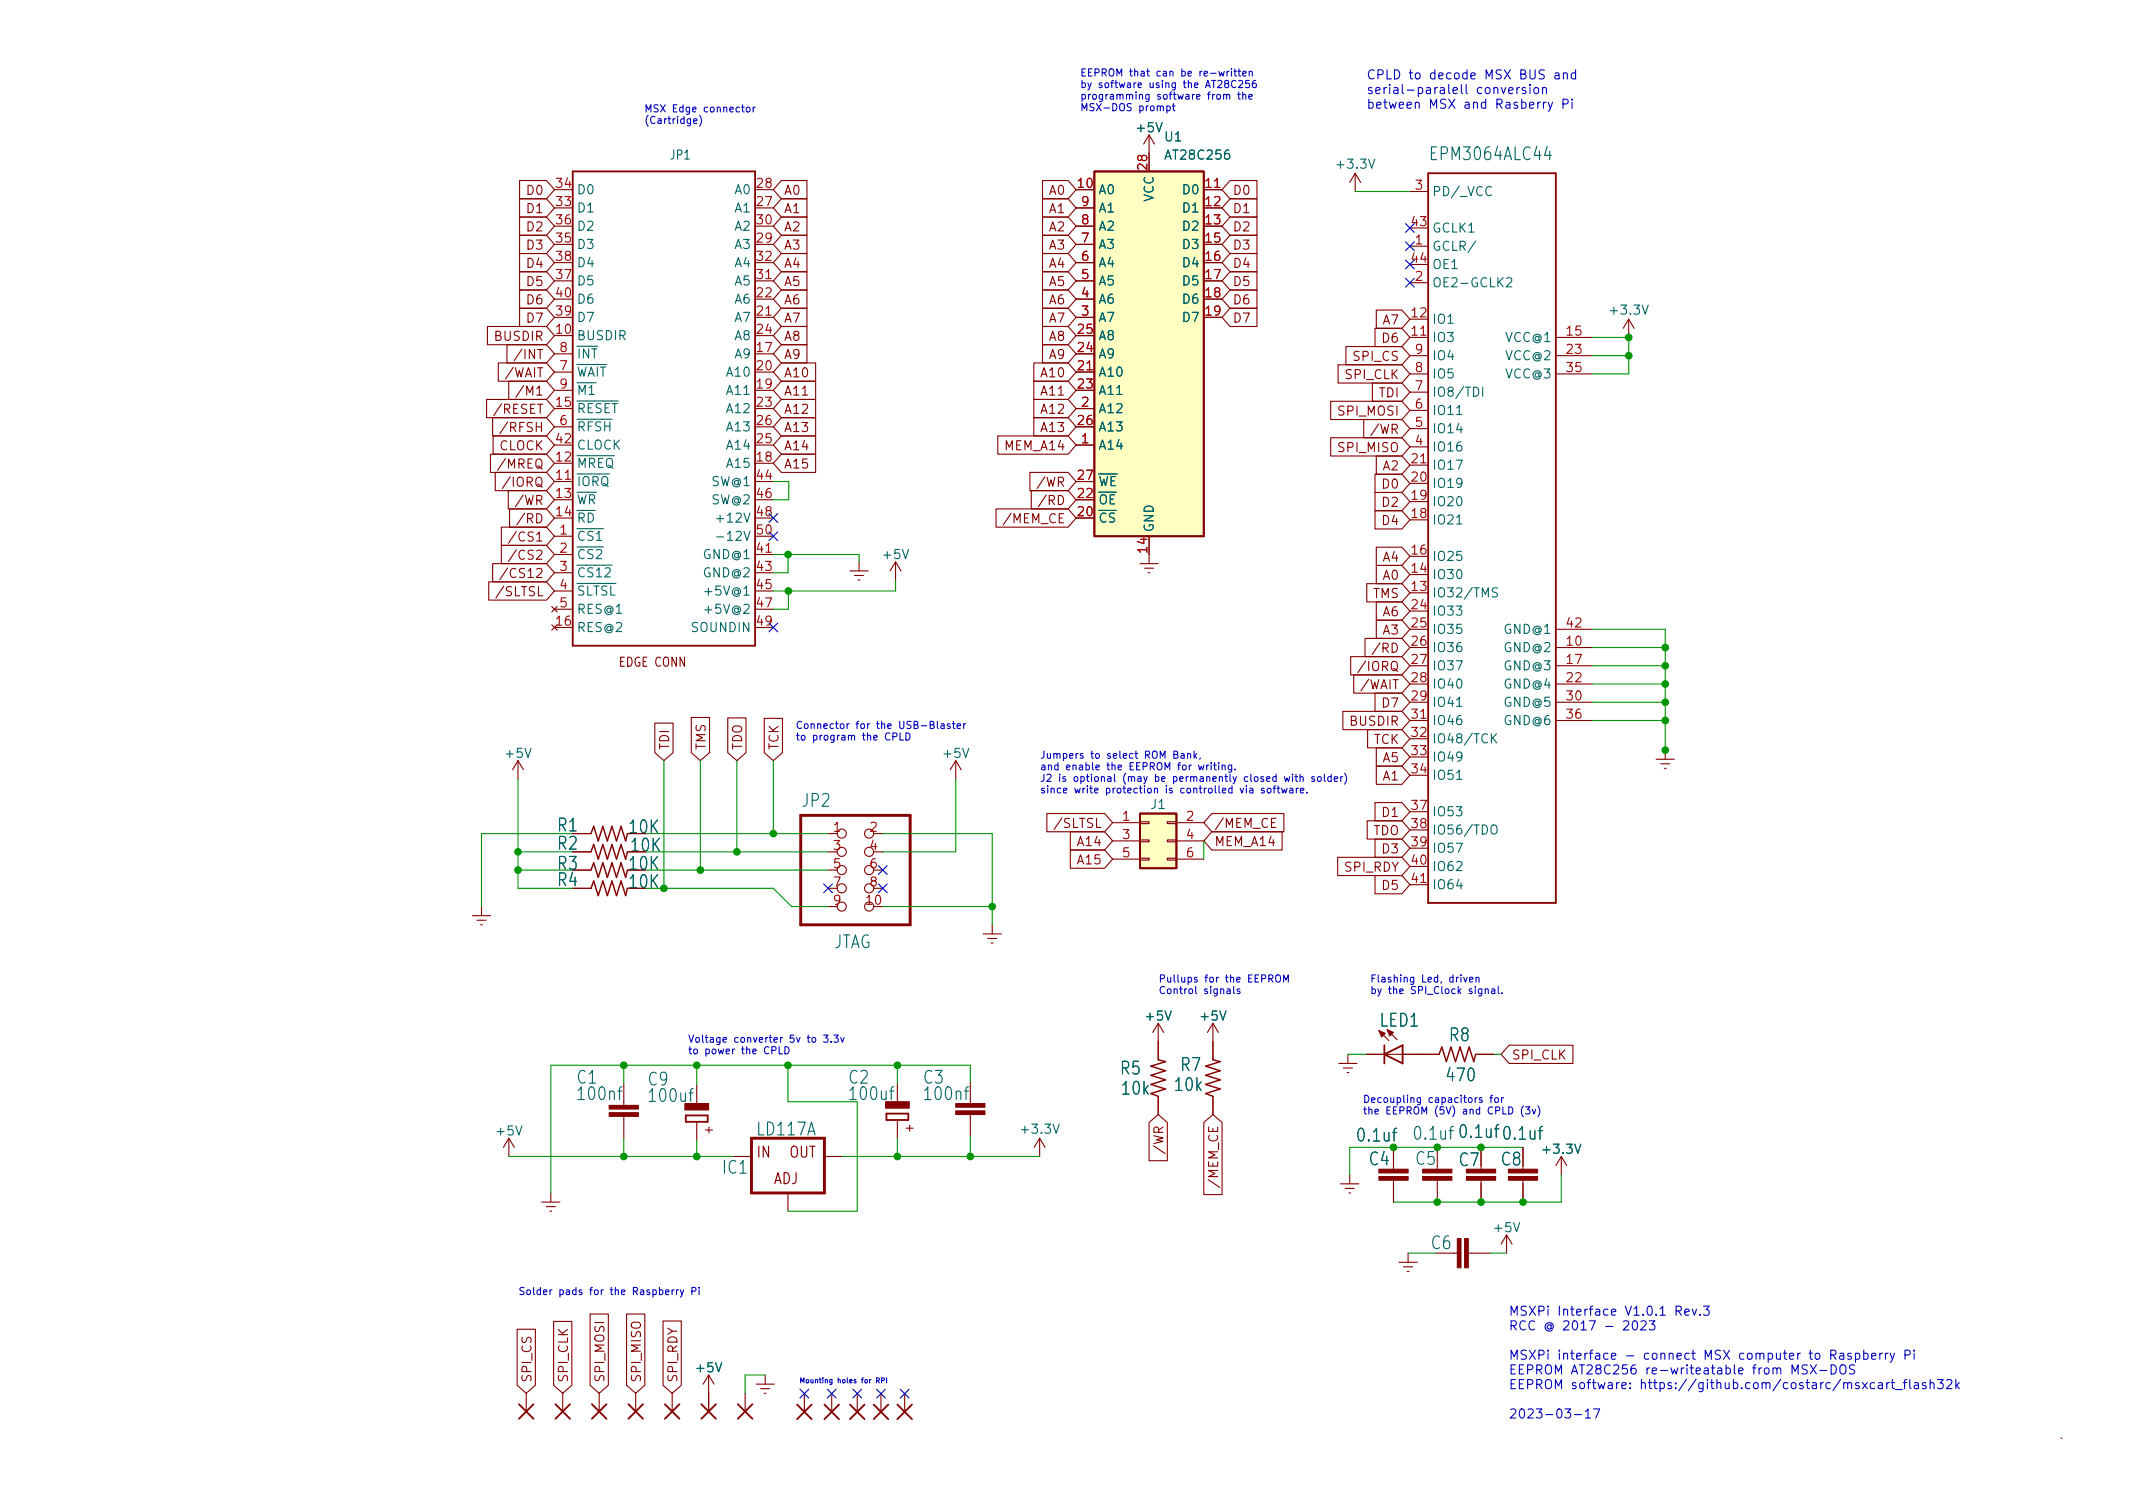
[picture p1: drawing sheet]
<svg xmlns="http://www.w3.org/2000/svg" width="297mm" height="210mm" viewBox="0 0 297 210" stroke-linecap="round" stroke-linejoin="round" font-family="sans-serif">
<g fill="none" stroke="#840000" stroke-width=".15">
<path d="M160 18.8l-.7 1.3M160 18.8v2.5M160 18.8l.8 1.3M72.4 32.8h3.7l1.1 1.2-1.1 1.3h-3.7zM72.4 27.7h3.7l1.1 1.3-1.1 1.2h-3.7zM72.4 35.3h3.7l1.1 1.3-1.1 1.2h-3.7zM72.4 37.8h3.7l1.1 1.3-1.1 1.3h-3.7zM72.4 25.1h3.7l1.1 1.3-1.1 1.3h-3.7zM72.4 30.2h3.7l1.1 1.3-1.1 1.3h-3.7zM105.2 39.1h2.5M108.8 25.1h3.6v2.6h-3.6l-1.1-1.3zM108.8 27.7h3.6v2.5h-3.6l-1.1-1.2z"/>
<path d="M108.8 32.8h3.6v2.5h-3.6l-1.1-1.3zM108.8 30.2h3.6v2.6h-3.6l-1.1-1.3zM108.8 35.3h3.6v2.5h-3.6l-1.1-1.2zM108.8 37.8h3.6v2.6h-3.6l-1.1-1.3zM145.2 37.8h3.5l1.2 1.3-1.2 1.3h-3.5zM145.2 35.3h3.5l1.2 1.3-1.2 1.2h-3.5zM145.2 25.1h3.5l1.2 1.3-1.2 1.3h-3.5zM145.2 27.7h3.5l1.2 1.3-1.2 1.2h-3.5zM145.2 32.8h3.5l1.2 1.2-1.2 1.3h-3.5zM145.2 30.2h3.5l1.2 1.3-1.2 1.3h-3.5zM149.9 39.1h2.5M149.9 36.6h2.5"/>
<path d="M149.9 34h2.5M149.9 31.5h2.5M149.9 29h2.5M167.6 26.4h2.6M171.3 32.8h3.7v2.5h-3.7l-1.1-1.3zM171.3 30.2h3.7v2.6h-3.7l-1.1-1.3zM171.3 27.7h3.7v2.5h-3.7l-1.1-1.2zM171.3 25.1h3.7v2.6h-3.7l-1.1-1.3zM171.3 37.8h3.7v2.6h-3.7l-1.1-1.3zM171.3 35.3h3.7v2.5h-3.7l-1.1-1.2zM188.7 24.1l-.7 1.3M188.7 24.1v2.6"/>
<path d="M188.7 24.1l.8 1.3M196.3 34.3h2.6M196.3 39.4h2.6M196.3 26.7h2.6M67.8 55.6h8.3l1.1 1.3-1.1 1.3h-8.3zM67.9 45.5h8.2l1.1 1.2-1.1 1.3h-8.2zM68.6 58.2h7.5l1.1 1.2-1.1 1.3h-7.5zM69.4 50.5h6.7l1.1 1.3-1.1 1.3h-6.7zM70.6 48h5.5l1.1 1.3-1.1 1.2h-5.5zM70.7 58.8l-1.1 1.6M70.8 53.1h5.3l1.1 1.3-1.1 1.2h-5.3zM72.4 40.4h3.7l1.1 1.3-1.1 1.2h-3.7z"/>
<path d="M72.4 42.9h3.7l1.1 1.3-1.1 1.3h-3.7zM72.7 48.6l-1.1 1.6M72.9 53.7l-1.1 1.6M77.2 51.8h2.6M77.2 59.4h2.6M77.2 49.3h2.6M77.2 54.4h2.6M105.2 44.2h2.5M108.8 40.4h3.6v2.5h-3.6l-1.1-1.2zM108.8 53.1h4.8v2.5h-4.8l-1.1-1.2zM108.8 50.5h4.8v2.6h-4.8l-1.1-1.3zM108.8 48h3.6v2.5h-3.6l-1.1-1.2z"/>
<path d="M108.8 45.5h3.6v2.5h-3.6l-1.1-1.3zM108.8 42.9h3.6v2.6h-3.6l-1.1-1.3zM108.8 55.6h4.8v2.6h-4.8l-1.1-1.3zM108.8 58.2h4.8v2.5h-4.8l-1.1-1.3zM144 58.2h4.7l1.2 1.2-1.2 1.3h-4.7zM144 55.6h4.7l1.2 1.3-1.2 1.3h-4.7zM144 50.5h4.7l1.2 1.3-1.2 1.3h-4.7zM144 53.1h4.7l1.2 1.3-1.2 1.2h-4.7zM145.2 45.5h3.5l1.2 1.2-1.2 1.3h-3.5zM145.2 42.9h3.5l1.2 1.3-1.2 1.3h-3.5zM145.2 48h3.5l1.2 1.3-1.2 1.2h-3.5zM145.2 40.4h3.5l1.2 1.3-1.2 1.2h-3.5z"/>
<path d="M149.9 56.9h2.5M149.9 51.8h2.5M149.9 44.2h2.5M149.9 41.7h2.5M171.3 40.4h3.7v2.5h-3.7l-1.1-1.2zM171.3 42.9h3.7v2.6h-3.7l-1.1-1.3zM185.3 55.9h9.9l1.1 1.2-1.1 1.3h-9.9zM186.3 50.8h8.9l1.1 1.3-1.1 1.2h-8.9zM187.4 48.3h7.8l1.1 1.2-1.1 1.3h-7.8zM189.9 58.4h5.3l1.1 1.3-1.1 1.3h-5.3zM191.1 53.3h4.1l1.1 1.3-1.1 1.3h-4.1zM191.5 45.7h3.7l1.1 1.3-1.1 1.3h-3.7z"/>
<path d="M191.7 43.2h3.5l1.1 1.2-1.1 1.3h-3.5zM196.3 47h2.6M196.3 49.5h2.6M196.3 52.1h2.6M196.3 59.7h2.6M196.3 57.1h2.6M196.3 54.6h2.6M216.7 47h5M216.7 49.5h5M216.7 52.1h5M226.8 44.4l-.8 1.3M226.8 44.4v2.6"/>
<path d="M226.8 44.4l.8 1.3M68.3 63.2h7.8l1.1 1.3-1.1 1.3h-7.8zM68.6 78.5h7.5l1.1 1.3-1.1 1.2h-7.5zM68.7 60.7h7.4l1.1 1.3-1.1 1.2h-7.4zM69 65.8h7.1l1.1 1.3-1.1 1.2h-7.1zM69.8 73.4h6.3l1.1 1.3-1.1 1.2h-6.3zM69.8 75.9h6.3l1.1 1.3-1.1 1.3h-6.3zM70.4 63.8l-1.1 1.7M70.7 79.1l-1.1 1.6M70.8 68.3h5.3l1.1 1.3-1.1 1.3h-5.3zM71 70.9h5.1l1.1 1.2-1.1 1.3h-5.1zM71.1 66.4l-1.1 1.6"/>
<path d="M71.9 74l-1.1 1.6M71.9 76.5l-1.1 1.7M73 71.5l-1 1.6M77.2 74.7h2.6M77.2 67.1h2.6M77.2 77.2h2.6M77.2 79.8h2.6M105.2 77.2h2.5M108.8 60.7h4.8v2.5h-4.8l-1.1-1.2zM108.8 63.2h4.8v2.6h-4.8l-1.1-1.3zM118.4 79.5h2.5M119.6 78.2v1.3"/>
<path d="M124.7 78.2l-.7 1.3M124.7 78.2v2.6M124.7 78.2l.8 1.3M138.7 70.9h10l1.2 1.2-1.2 1.3h-10zM139 60.7h9.7l1.2 1.3-1.2 1.2h-9.7zM140.8 71.5l-1.1 1.6M143.4 65.8h5.3l1.2 1.3-1.2 1.2h-5.3zM143.6 68.3h5.1l1.2 1.3-1.2 1.3h-5.1zM145.7 68.9l-1.1 1.7M149.9 62h2.5M158.7 78.5h2.6M159.4 79.1h1.3"/>
<path d="M159.9 79.8h.2M160 77.2v1.3M185.3 61h9.9l1.1 1.2-1.1 1.3h-9.9zM191.5 68.6h3.7l1.1 1.2-1.1 1.3h-3.7zM191.5 71.1h3.7l1.1 1.3-1.1 1.3h-3.7zM191.5 66h3.7l1.1 1.3-1.1 1.3h-3.7zM191.7 78.7h3.5l1.1 1.3-1.1 1.3h-3.5zM191.7 63.5h3.5l1.1 1.3-1.1 1.2h-3.5zM191.7 76.2h3.5l1.1 1.3-1.1 1.2h-3.5zM196.3 64.8h2.6M196.3 62.2h2.6M68.1 81h8l1.1 1.3-1.1 1.3h-8z"/>
<path d="M76.8 87l.8 .8M76.8 84.4l.8 .8M77.2 82.3h2.6M77.2 84.8h2.6M77.6 87l-.8 .8M77.6 84.4l-.8 .8M96.3 99.9h2.5v4.9l-1.3 1.1-1.2-1.1zM101.3 100h2.6v4.8l-1.3 1.1-1.3-1.1zM119 80.1h1.3M119.5 80.8h.3M187 99.1h8.2l1.1 1.2-1.1 1.3h-8.2zM188.1 91.4h7.1l1.1 1.3-1.1 1.3h-7.1z"/>
<path d="M188.5 94h6.7l1.1 1.2-1.1 1.3h-6.7zM190.1 88.9h5.1l1.1 1.3-1.1 1.2h-5.1zM190.2 92l-1.1 1.7M190.3 81.3h4.9l1.1 1.2-1.1 1.3h-4.9zM191.5 96.5h3.7l1.1 1.3-1.1 1.3h-3.7zM191.7 83.8h3.5l1.1 1.3-1.1 1.3h-3.5zM191.7 86.4h3.5l1.1 1.2-1.1 1.3h-3.5zM192.2 89.5l-1.1 1.6M216.7 90.2h5M216.7 92.7h5M216.7 95.2h5M216.7 97.8h5"/>
<path d="M216.7 87.6h5M72.1 105.9l-.7 1.3M72.1 105.9v2.6M72.1 105.9l.8 1.3M79.8 118.6h2.5M79.8 116.1h2.5M91.2 100.7h2.5v4.1l-1.2 1.1-1.3-1.1zM106.4 100h2.6v4.8l-1.3 1.1-1.3-1.1zM115.3 118.6h1.3M115.3 116.1h1.3M121.7 118.6h1.2M121.7 116.1h1.2"/>
<path d="M133.1 105.9l-.8 1.3M133.1 105.9v2.6M133.1 105.9l.8 1.3M145.8 113.3h8l1.1 1.2-1.1 1.3h-8zM149.1 118.4h4.7l1.1 1.2-1.1 1.3h-4.7zM149.1 115.8h4.7l1.1 1.3-1.1 1.3h-4.7zM154.9 114.5h3.8M154.9 117.1h3.8M154.9 119.6h3.8M158.7 119.5h1.3v.3h-1.3zM158.7 117h1.3v.2h-1.3zM158.7 114.4h1.3v.3h-1.3z"/>
<path d="M162.6 119.5h1.2v.3h-1.2zM162.6 117h1.2v.2h-1.2zM162.6 114.4h1.2v.3h-1.2zM163.8 114.5h3.8M163.8 117.1h3.8M163.8 119.6h3.8M168.8 115.8h9.7v2.6h-9.7l-1.2-1.3zM168.8 113.3h10v2.5h-10l-1.2-1.3zM177.7 113.9h-.6v1.3h.6M186.3 119.4h8.9l1.1 1.2-1.1 1.3h-8.9zM190.4 114.3h4.8l1.1 1.3-1.1 1.2h-4.8zM190.5 101.6h4.7l1.1 1.3-1.1 1.2h-4.7z"/>
<path d="M191.5 116.8h3.7l1.1 1.3-1.1 1.3h-3.7zM191.5 111.8h3.7l1.1 1.2-1.1 1.3h-3.7zM191.7 106.7h3.5l1.1 1.2-1.1 1.3h-3.5zM191.7 104.1h3.5l1.1 1.3-1.1 1.3h-3.5zM196.3 100.3h2.6M216.7 100.3h5M230.6 105.7h2.6M231.3 106.4h1.2M231.8 107h.2M231.9 104.4v1.3M65.8 127.5h2.5M66.4 128.1h1.3"/>
<path d="M66.9 128.8h.3M67.1 126.2v1.3M79.8 121.2h2.5M79.8 123.7h2.5M115.3 121.2h1.3M115.3 123.7h1.3M115.3 126.2h1.3M121.7 121.2h1.2M121.7 123.7h1.2M136.9 130h2.5M137.5 130.7h1.3M138 131.3h.3"/>
<path d="M138.2 128.8v1.2M191.5 121.9h3.7l1.1 1.3-1.1 1.3h-3.7zM196.3 123.2h2.6M70.9 158.5l-.8 1.3M70.9 158.5v2.5M70.9 158.5l.7 1.3M86.9 150.9v3M86.9 155.4v3.1M97 151.1v2.6M97 156.2v2.5M125 150.9v2.5M125 156v2.5"/>
<path d="M135.1 150.6v3.1M135.1 155.2v3M144.8 158.5l-.8 1.3M144.8 158.5v2.5M144.8 158.5l.7 1.3M160 156.3l1.3-1.1 1.3 1.1v5.3h-2.6zM161.3 142.5l-.8 1.3M161.3 142.5v5.1M161.3 152.6v2.6M161.3 142.5l.8 1.3M167.6 156.3l1.3-1.1 1.3 1.1v10h-2.6zM168.9 142.5l-.8 1.3"/>
<path d="M168.9 142.5v5.1M168.9 152.6v2.6M168.9 142.5l.8 1.3M186.4 148.1h2.6M187.1 148.7h1.2M187.6 149.3h.2M187.7 146.8v1.3M190.2 146.8h10.2M192 143.5l1.4 1.4M193.2 143.4l1.4 1.4M205.5 146.8h2.5M210.2 145.5h8.8v2.6h-8.8l-1.2-1.3z"/>
<path d="M75.4 167.4h2.6M76.1 168h1.2M76.6 168.7h.2M76.7 166.1v1.3M102.1 161h2.5M109.7 166.1v2.6M114.8 161h2.5M168.2 164.3l1.7 1M186.7 164.8h2.5M187.3 165.5h1.3M187.8 166.1h.3M188 163.6v1.2"/>
<path d="M194.1 164.3v3.1M194.8 175.8h2.6M195.5 176.4h1.2M196 177h.2M196.1 174.5v1.3M200.2 164.3v3.1M202.4 174.5h.5M204.5 174.5h3M206.2 164.3v3.1M209.8 172l-.8 1.2M209.8 172v2.5M209.8 172l.8 1.2"/>
<path d="M212.1 164.3v3.1M217.4 161l-.7 1.3M217.4 161v2.6M217.4 161l.8 1.3M72 185.1h2.6v7.8l-1.3 1.1-1.3-1.1zM73.3 194v2.5M77.1 184h2.5v8.9l-1.2 1.1-1.3-1.1zM78.4 194v2.5M82.2 183h2.5v9.9l-1.3 1.1-1.2-1.1zM83.4 194v2.5M87.3 183h2.5v9.9l-1.3 1.1-1.2-1.1zM88.5 194v2.5"/>
<path d="M92.3 183.9h2.6v9l-1.3 1.1-1.3-1.1zM93.6 194v2.5M98.7 191.5l-.8 1.2M98.7 191.5v5M98.7 191.5l.7 1.2M103.8 194v2.5M105.3 192.7h2.5M105.9 193.4h1.3M106.4 194h.3M106.6 191.5v1.2M112 194.1v2.5M115.8 194.1v2.5"/>
<path d="M119.4 194.1v2.5M122.7 194.1v2.5M126 194.1v2.5M287 200.3h.1"/>
<circle cx="117.2" cy="116.1" r=".63"/>
<circle cx="117.2" cy="118.6" r=".63"/>
<circle cx="121" cy="118.6" r=".63"/>
<circle cx="121" cy="116.1" r=".63"/>
<circle cx="117.2" cy="126.2" r=".63"/>
<circle cx="117.2" cy="123.7" r=".63"/>
<circle cx="117.2" cy="121.2" r=".63"/>
<circle cx="121" cy="121.2" r=".63"/>
<circle cx="121" cy="126.2" r=".63"/>
<circle cx="121" cy="123.7" r=".63"/>
</g>
<g fill="#840000" stroke="#840000" stroke-width=".15">
<path d="M210.1 163.8h4v.5h-4z"/>
<path d="M210.1 162.8h4v.5h-4z"/>
<path d="M204.2 163.8h4.1v.5h-4.1z"/>
<path d="M204.2 162.8h4.1v.5h-4.1z"/>
<path d="M133.1 153.7h4.1v.5h-4.1z"/>
<path d="M133.1 154.7h4.1v.5h-4.1z"/>
<path d="M123.3 153.4h3.3v.9h-3.3z"/>
<path d="M193.2 143.4l.9 .4-.6 .5z"/>
<path d="M192 143.5l.9 .4-.5 .5z"/>
<path d="M95.4 153.7h3.3v.9h-3.3z"/>
<path d="M84.8 153.9h4.1v.5h-4.1z"/>
<path d="M84.8 154.9h4.1v.5h-4.1z"/>
<path d="M198.1 163.8h4.1v.5h-4.1z"/>
<path d="M198.1 162.8h4.1v.5h-4.1z"/>
<path d="M192 163.8h4.1v.5h-4.1z"/>
<path d="M192 162.8h4.1v.5h-4.1z"/>
<path d="M202.9 172.5h.6v4h-.6z"/>
<path d="M204 172.5h.5v4h-.5z"/>
</g>
<g fill="none" stroke="#840000" stroke-width=".25">
<path d="M79.8 23.9h25.4v66h-25.4zM152.4 23.9h15.2v50.8h-15.2zM198.9 24.1h17.8v101.6h-17.8zM158.7 113.3h5.1v7.6h-5.1zM95.5 155.3h3.1v.9h-3.1zM123.4 155.1h3.1v.9h-3.1zM192.8 145.5v2.6M192.8 146.8l2.5-1.3v2.6zM72.3 195.5l2 2.1M74.3 195.5l-2 2.1M77.3 195.5l2.1 2.1M79.4 195.5l-2.1 2.1"/>
<path d="M82.4 195.5l2.1 2.1M84.5 195.5l-2.1 2.1M87.5 195.5l2 2.1M89.5 195.5l-2 2.1M92.6 195.5l2 2.1M94.6 195.5l-2 2.1M97.7 195.5l2 2.1M99.7 195.5l-2 2.1M102.7 195.5l2.1 2.1M104.8 195.5l-2.1 2.1M111 195.6l2 2M113 195.6l-2 2"/>
<path d="M114.8 195.6l2 2M116.8 195.6l-2 2M118.4 195.6l2 2M120.4 195.6l-2 2M121.7 195.6l2 2M123.7 195.6l-2 2M125 195.6l2 2M127 195.6l-2 2"/>
</g>
<g fill="none" stroke="#006464" stroke-width=".15">
<path d="M205.5 33.5l-1.1 1.7M207.7 26.1a.51 .51 0 0 0-.6 0 .51 .51 0 0 0-.2 .6 .48 .48 0 0 0 .3 .5 .48 .48 0 0 0 .5-.1M209.8 38.8l.2-.1h.3l.2 .1v.2v.2l-.8 .7h.8M202.9 57.7h.7M206.5 53.9v1.3M99.8 72.2h1M99.8 74.8h1M202.9 73h.7M98.2 82.4h.9M98.2 84.9h.9M202.9 98.4h.7M208.5 81.9l-.4-.1-.2 .2v.3l.5 .3 .1 .3-.2 .2h-.5"/>
<path d="M202.9 108.5h.7M207.7 115.1a.43 .43 0 0 1 .5-.2 .43 .43 0 0 1 .3 .4v.4a.42 .42 0 0 1-.4 .5 .42 .42 0 0 1-.5-.5zM207.9 102.7l.5 .7M208.4 102.2l-.7 .7M197.2 156.9a.34 .34 0 0 1 .4 0 .34 .34 0 0 1 .2 .3 1.13 1.13 0 0 1-.3 1.4 .39 .39 0 0 1-.4-.3 1.59 1.59 0 0 1 .1-1.4zM198.5 158.5h.1l-.1 .1-.1-.1h.1v.1M199.1 157.4l.5-.6v1.8M199.1 158.6h.9M200.6 157.4l.1 1.1a.37 .37 0 0 0 .6 0M201.3 157.4v1.2M201.8 157.4h.6M202.4 156.8l-.3 .1-.1 .2v1.5"/>
</g>
<g fill="#ffffc2" stroke="#ffffc2" stroke-width=".14">
<path d="M152.4 23.9h15.2v50.8h-15.2z"/>
<path d="M158.7 113.3h5.1v7.6h-5.1z"/>
</g>
<path d="M82.3 118.6l.4-1 .6 2 .6-2 .7 2 .6-2 .7 2 .6-2 .6 2M82.3 116.1l.4-1 .6 2 .6-2 .7 2 .6-2 .7 2 .6-2 .6 2 .3-1M82.3 121.2l.4-1.1 .6 2.1 .6-2.1 .7 2.1 .6-2.1 .7 2.1 .6-2.1 .6 2.1M82.3 123.7l.4-1 .6 2 .6-2 .7 2 .6-2 .7 2 .6-2 .6 2 .3-1M161.3 147.6l1 .2-2 .7 2 .6-2 .6 2 .7-2 .6 2 .6-2 .7 1 .3M168.9 147.6l1 .2-2 .7 2 .6-2 .6 2 .7-2 .6 2 .6-2 .7 1 .3M200.4 146.8l.4-1 .6 2 .7-2 .6 2 .6-2 .7 2 .6-2 .6 2 .3-1" fill="none" stroke="#840000" stroke-width=".2"/>
<path d="M111.5 113.5h15.2v15.3h-15.2zM104.6 158.5h10.2v7.6h-10.2z" fill="none" stroke="#840000" stroke-width=".41"/>
<g fill="none" stroke="#0000c2" stroke-width=".15">
<path d="M96.6 16.9l.5-.1-.1-.2-.3-.1-.1 .2v.5h.4M97.4 16.1a1.15 1.15 0 0 1 0 1.5M103.3 14.9h.3M103.4 14.6v.8l.2 .2M104 15l.1-.1 .3 .1 .1 .4-.1 .1-.3 .1-.1-.1zM104.9 14.9v.7M105.2 14.9l-.3 .2M162.5 14.8h.3l.2 .1-.1 .5h-.4M162.5 14.8v1M163.3 14.8h.3M163.4 14.4v.9l.2 .1M169.7 9.9l.2 .7 .2-.5 .2 .5 .2-.7"/>
<path d="M170.4 13.2l.1-.1 .3 .1v.6M170.4 13.1v.7M170.7 11.6l-.2-.2 .1-.1 .1-.1h.3l.1 .2v.1l-.5 .2-.1 .1 .1 .3 .1 .1h.3l.1-.2v-.2l-.2-.2M170.8 13.3l.2-.2 .2 .1 .1 .6M170.9 9.9v.7M171.2 9.9l-.3 .2M171.5 9.6v.1M171.5 9.9v.7M171.8 9.9h.4M172 9.6v.8l.2 .2M172.1 11.3a.47 .47 0 0 0-.6 .3 .47 .47 0 0 0 .4 .6l.2-.1M172.3 13.1h.4"/>
<path d="M172.4 9.9h.4M172.5 11.3l.4-.1 .2 .3-.7 .7h.7M172.5 12.8v.9l.2 .1M172.5 9.6v.8l.3 .2M173.1 10.3l.4-.1v-.2l-.3-.1-.1 .2v.4h.4M173.1 13.2l.1-.1 .2 .1 .1 .6M173.1 12.8v1M173.9 13.5l.5-.1-.1-.2-.2-.1-.2 .2 .1 .5h.3M174 10l.1-.1 .2 .1 .1 .6M174 11.2h-.5l-.1 .5 .2-.1h.3l.1 .2v.3l-.2 .1-.4-.1M174 9.9v.7M174.9 11.2h-.3a.67 .67 0 0 0 0 1l.3-.1 .1-.3-.2-.2h-.2l-.2 .2"/>
<path d="M210.1 12.6l.6-.1-.1-.3h-.3l-.2 .2 .1 .6h.4M211.2 12.2v.8M211.6 12.2h-.2l-.2 .2M212.5 12.2h-.3l-.2 .2v.2l.5 .1v.3h-.5M213.1 11.8v.1M213.1 12.2v.8M213.7 12.2h.3l.3 .2v.4l-.3 .2h-.3l-.1-.2v-.4zM214.8 12.3l.2-.1h.3l.1 .8M214.8 12.2v.8M214.9 14.2v.9M215.3 14.2l-.2 .1-.2 .2M215.6 14.2l.3 .9"/>
<path d="M216.2 14.2l-.4 1.2-.2 .1M216.6 10.2h.5v.8M217.1 10.4l-.4 .1a.25 .25 0 0 0-.2 .2 .25 .25 0 0 0 .2 .3l.4-.1M217.7 14.5l.6-.1 .1-.2-.1-.3-.2-.1h-.4v1.3M217.7 10.3l.2-.2 .3 .1 .1 .8M217.7 10.1v.9M218.9 13.8v.1M218.9 14.2v.9M219.4 10.2l-.4-.1-.2 .3v.3l.1 .2h.5M219.4 9.7v1.3M124.3 102.6l.5-.1 .1-.1v-.3l-.6-.1v1M125.3 102v1h.5"/>
<path d="M126.2 102a.51 .51 0 0 1 .5 .5 .51 .51 0 0 1-.5 .5zM129.5 100.9h.5l.1-.2-.1-.2-.5-.1v1h.4l.2-.1v-.2l-.2-.2M130.5 100.4v.9l.2 .1M131.1 100.8h.3l.1 .6M131.5 101l-.3 .1-.2 .1 .2 .2h.3M132.3 100.8h-.2l-.2 .1 .1 .2 .3 .1v.2h-.4M132.6 100.8h.4M132.8 100.4v.9l.2 .1M133.3 101.1l.5-.1-.1-.2h-.3l-.1 .1v.5h.4M134.2 100.8v.6M134.5 100.8l-.3 .2M163.5 105.1l.4-.1 .1-.1v-.2l-.5-.1v1h.4l.1-.1v-.2l-.2-.2"/>
<path d="M164.5 105h.4v.6M164.9 105.2h-.3l-.2 .1 .2 .3 .3-.1M165.4 105l.1-.1 .3 .1v.6M165.4 104.9v.7M166.3 104.6v1M166.4 105.2l.3 .4M166.7 104.9l-.4 .4M166.9 106.5l.2 .7 .2-.5 .2 .5 .2-.7M167.1 105.5l-.1 .2M168 106.5v.7M168.3 106.5l-.3 .2M168.7 106.2v.1"/>
<path d="M168.7 106.5v.7M169 106.5h.4M169.1 106.2v.9l.3 .1M169.7 106.2v.1M169.7 106.5v.7M170.2 106.6l.1-.1 .3 .1v.6M170.2 106.5v.7M171.5 106.5v.8l-.2 .2h-.2M171.5 106.6l-.3-.1-.2 .2 .1 .4h.4M172 107.1v.1M174 109.8h.4l.1 .6M174.5 110h-.4l-.1 .2 .1 .2h.4"/>
<path d="M176 109.8l-.2-.1-.1 .2v.1l.3 .1v.3h-.3M176.6 109.8l.2-.1 .2 .2v.3l-.2 .2h-.2l-.1-.2zM177.3 109.7h.4M177.7 109.4l-.3 .2v.8M177.9 109.7h.3M178 109.4v.9l.2 .1M178.5 109.7l.2 .7 .2-.5 .1 .5 .2-.7M178.9 108.1l.1 .7 .2-.5 .2 .5 .2-.7M179.6 109.8h.4v.6M180 107.8v.1M180 108.1v.7M180 110h-.3l-.1 .2 .1 .2h.3"/>
<path d="M180.3 108.1h.4M180.5 107.8v.9l.2 .1M180.5 109.7v.7M180.8 109.7l-.3 .2M181 108.2l.2-.1 .2 .1 .1 .6M181 107.8v1M181.1 110.1l.5-.1-.1-.2-.3-.1-.1 .2v.5h.4M182 110.3v.1M183 108.2l-.2-.1-.1 .2v.1l.3 .1v.3h-.3M183.6 108.2l.2-.1 .2 .2v.3l-.2 .2h-.2l-.1-.2zM184.4 107.8v.9l.2 .1M185.4 108.2l-.3-.1-.2 .2 .1 .5h.4"/>
<path d="M185.4 107.8v1M185.8 108.5l.5-.1-.1-.2-.2-.1-.2 .2 .1 .5h.3M186.7 108.1v.7M187 108.1l-.3 .2M187.2 107.7a1.15 1.15 0 0 1 0 1.5M170.9 137.7h.4v.7M171.3 137.9l-.3 .1-.2 .1 .2 .3 .3-.1M171.8 137.4v.8l.1 .2M172.7 137.7h-.3l-.1 .1v.2l.4 .1v.2h-.4M176.7 136.3l.5-.1 .1-.1-.1-.3-.5-.1v1M176.9 136.3l.4 .4M177.7 135.9l.2-.2a.34 .34 0 0 1 .4 .4v.3a.33 .33 0 0 1-.3 .4 .33 .33 0 0 1-.3-.4z"/>
<path d="M178.7 136.7v-1l.4 .8 .3-.8v1M203.8 136.1l.3 .6 .2-.6M204.6 136.4l.5-.1v-.2h-.3l-.2 .1 .1 .5h.4M205.5 136.2l.2-.1h.2l.1 .6M205.5 136.1v.6M206.4 137.7v.8l-.2 .2-.3-.1M206.4 137.7h-.3l-.2 .2 .1 .4h.4M206.8 137.8l.2-.1h.2l.1 .7M206.8 137.7v.7M207.7 137.7h.4l.1 .7M208.2 137.9l-.4 .1-.1 .1 .1 .3 .4-.1M208.6 137.4v.8l.2 .2"/>
<path d="M209.2 138.3v.1M107.5 146.3l.5-.1 .1-.1-.1-.3-.5-.1v1M108.5 145.7v1h.5M109.3 145.7a.51 .51 0 0 1 .6 .5 .51 .51 0 0 1-.6 .5zM113.1 144.6l.2-.1 .2 .1 .1 .3-.1 .2h-.2l-.2-.1zM114.7 144.1h.6l-.3 .4 .3 .1v.4l-.2 .1-.4-.1M115.7 145v.1M116.1 144.1h.6l-.3 .4 .3 .1v.4l-.2 .1-.4-.1M117.1 144.5l.2 .6 .2-.6M206.4 152.9l-.3-.1-.1 .2 .1 .1 .3 .1v.3h-.4M207.5 152.8h.4M207.9 152.5l-.3 .2v.8"/>
<path d="M208.2 152.9l.3-.1 .2 .2v.3l-.2 .2h-.3l-.1-.2zM209.1 152.8v.7M209.4 152.8l-.3 .2M212.1 154a1.15 1.15 0 0 0 0 1.5M212.4 154.1h.7l-.4 .4 .3 .1v.4l-.1 .1-.5-.1M213.4 154.5l.2 .6 .3-.6M214.1 154a1.15 1.15 0 0 1 0 1.5M92.7 179.9l.5-.1-.1-.2h-.3l-.1 .1v.5h.4M93.6 179.6v.7M93.9 179.6l-.3 .2M94.2 179.6v.7M94.5 179.6l-.3 .2"/>
<path d="M94.7 179.6l.3 .7M95.2 179.6l-.3 .9-.2 .1M96.4 179.8l.4-.1 .1-.1v-.2l-.5-.1v1M97.4 179.3v.1M97.4 179.6v.7M122.1 192.2h.3v-.3h-.3v.7M122.2 192.2l.3 .4M122.8 192.2h.3v-.3h-.3v.7M123.5 191.9v.7M219.3 197h.9M220.8 196.5l.3-.3v1.3M220.8 197.5h.7"/>
<path d="M221.9 196.2h.9l-.6 1.3M226.1 184l.2-.1h.3l.2 .1v.3v.2l-.8 .7h.8M227.5 184l.2-.1a.79 .79 0 0 1 0 1.3h-.1a.84 .84 0 0 1-.1-1.2zM228.5 184l.2-.1h.3l.2 .1v.3v.2l-.7 .7h.7M229.7 183.9h.8l-.5 .5 .4 .1v.6l-.2 .1h-.4l-.1-.1M233.4 182.5h.6l.1-.2v-.3l-.2-.1h-.5v1.2M233.7 182.5l.4 .6M234.6 182.7l.6-.1v-.2l-.4-.1-.2 .2 .1 .6h.5M235.7 182.3l.3 .8 .3-.8M236.7 183v.1M237.2 181.9h.8l-.4 .5 .4 .1v.5l-.2 .1h-.4l-.2-.1M251.7 190.1l-.5-.1-.2 .2v.3l.6 .3 .1 .3-.3 .2h-.4"/>
<path d="M252.1 190l.9 1.3M253 190l-.9 1.3M253.4 190.8h1M255 190a.64 .64 0 0 1 .7 .7 .64 .64 0 0 1-.7 .6zM256.2 188.5h.5l.1 .8M256.4 190.1a.42 .42 0 0 1 .4 0 .42 .42 0 0 1 .3 .4v.4a.42 .42 0 0 1-.5 .4 .42 .42 0 0 1-.4-.4v-.4zM256.8 188.7l-.5 .1a.25 .25 0 0 0-.2 .2 .25 .25 0 0 0 .2 .3l.5-.1M257.8 188.5l-.3-.1-.2 .2 .1 .2 .4 .1v.3h-.5M258.3 190.1l-.5-.1-.2 .2v.3l.6 .3 .1 .3-.3 .2h-.5M258.4 188.5l.4-.1 .2 .3v.3l-.1 .2h-.5M258.4 188.4v1.3M259.5 188.5l.4-.1 .2 .3v.3l-.1 .2h-.5"/>
<path d="M259.5 188v1.3M260.6 188.8l.6-.1v-.2l-.4-.1-.2 .2 .1 .6h.5M261.1 192.6l-.4-.1-.3 .3v.3l.2 .2h.5M261.6 192.6h.5v.8M261.8 188.4v.9M262.1 188.4l-.2 .1-.1 .2M262.1 192.8l-.4 .1a.25 .25 0 0 0-.2 .2 .25 .25 0 0 0 .2 .3l.4-.1M262.6 188.4v.9M262.7 192.5v.9M262.9 188.4l-.2 .1-.1 .2M263.1 192.5l-.2 .1-.2 .2M263.2 188.4l.3 .9"/>
<path d="M263.4 192.5h.4M263.5 192.1v1.1l.1 .1 .2 .1M263.8 188.4l-.4 1.2-.2 .1M264 193.5h.9M265 192.5h.5M265.3 188.7l.6-.1 .1-.2v-.3l-.2-.1h-.5v1.3M265.5 192.1l-.2 .1-.1 .1v1.1M266 192.1v1.1l.1 .2M266.6 188v.1M266.6 188.4v.9M266.6 192.6h.5l.1 .8M267.2 192.8l-.5 .1a.25 .25 0 0 0-.1 .2 .25 .25 0 0 0 .1 .3l.5-.1"/>
<path d="M268.2 192.6l-.3-.1-.2 .2 .1 .2 .4 .1v.3h-.5M268.8 192.6l.2-.1 .3 .1v.8M268.8 192.1v1.3M269.8 192.1h.8l-.4 .5 .4 .1v.5l-.2 .2h-.4l-.2-.2M271.1 192.2l.2-.1h.3l.2 .1v.3v.1l-.8 .8h.8M272.4 192.1v1.3M272.5 192.9l.3 .5M272.8 192.5l-.4 .5"/>
</g>
<g fill="none" stroke="#009600" stroke-width=".15">
<path d="M188.7 26.7h7.6M221.7 47h5.1v5.1h-5.1M221.7 49.5h5.1M107.7 67.1h2.1v2.5h-2.1M107.7 77.2h11.9v1M109.8 77.2v2.6h-2.1M109.8 82.3v2.5h-2.1M124.7 80.8v1.5h-17M221.7 87.6h10.2v16.8M221.7 90.2h10.2M221.7 95.2h10.2M221.7 92.7h10.2"/>
<path d="M221.7 97.8h10.2M72.1 108.5v15.2h7.7M72.1 118.6h7.7M79.8 116.1h-12.7v10.1M89.9 118.6h25.4M89.9 116.1h25.4M92.5 105.9v17.8M97.5 105.9v15.3M102.6 105.9v12.7M107.7 105.9v10.2M122.9 116.1h15.3v12.7M133.1 108.5v10.1h-10.2"/>
<path d="M167.6 117.1v2.5M221.7 100.3h10.2M231.9 104.4h.1M72.1 121.2h7.7M89.9 123.7h17.8l2.5 2.5h5.1M89.9 121.2h25.4M122.9 126.2h15.3M86.9 148.3v2.6M86.9 158.5v2.5M97 148.3v2.8M97 158.7v2.3M109.7 148.3v5.1h9.7v15.3h-9.7"/>
<path d="M125 148.3v2.6M125 158.5v2.5M135.1 150.6v-2.3h-58.4v17.8M135.1 158.2v2.8M187.7 146.8h2.5M208 146.8h1M212.1 159.8h-24.1v3.8M70.9 161h31.2M117.3 161h27.5M196.1 174.5h3.8M207.5 174.5h2.3M217.4 163.6v3.8h-23.3"/>
<path d="M106.6 191.5h-2.8v2.5"/>
</g>
<g fill="none" stroke="#000084" stroke-width=".15">
<path d="M195.7 33.7l1.3 1.2M195.7 36.2l1.3 1.2M195.7 38.8l1.3 1.2M195.7 31.1l1.3 1.3M197 33.7l-1.3 1.2M197 36.2l-1.3 1.2M197 38.8l-1.3 1.2M197 31.1l-1.3 1.3M107.1 71.5l1.2 1.2M107.1 74.1l1.2 1.2M108.3 71.5l-1.2 1.2M108.3 74.1l-1.2 1.2"/>
<path d="M107.1 86.8l1.2 1.2M108.3 86.8l-1.2 1.2M114.7 123.1l1.2 1.2M115.9 123.1l-1.2 1.2M122.3 120.5l1.2 1.3M122.3 123.1l1.2 1.2M123.5 120.5l-1.2 1.3M123.5 123.1l-1.2 1.2M111.4 193.4l1.2 1.3M112.6 193.4l-1.2 1.3M115.2 193.4l1.2 1.3M116.4 193.4l-1.2 1.3"/>
<path d="M118.8 193.4l1.2 1.3M120 193.4l-1.2 1.3M122.1 193.4l1.2 1.3M123.3 193.4l-1.2 1.3M125.4 193.4l1.2 1.3M126.6 193.4l-1.2 1.3"/>
</g>
<g fill="#009600" stroke="#009600" stroke-width=".15">
<circle cx="107.7" cy="116.1" r=".46"/>
<circle cx="102.6" cy="118.6" r=".46"/>
<circle cx="92.5" cy="123.7" r=".46"/>
<circle cx="86.9" cy="148.3" r=".46"/>
<circle cx="97" cy="148.3" r=".46"/>
<circle cx="138.2" cy="126.2" r=".46"/>
<circle cx="97.5" cy="121.2" r=".46"/>
<circle cx="109.8" cy="82.3" r=".46"/>
<circle cx="109.8" cy="77.2" r=".46"/>
<circle cx="72.1" cy="118.6" r=".46"/>
<circle cx="72.1" cy="121.2" r=".46"/>
<circle cx="135.1" cy="161" r=".46"/>
<circle cx="194.1" cy="159.8" r=".46"/>
<circle cx="109.7" cy="148.3" r=".46"/>
<circle cx="125" cy="148.3" r=".46"/>
<circle cx="97" cy="161" r=".46"/>
<circle cx="125" cy="161" r=".46"/>
<circle cx="231.9" cy="104.4" r=".46"/>
<circle cx="231.9" cy="100.3" r=".46"/>
<circle cx="231.9" cy="90.2" r=".46"/>
<circle cx="231.9" cy="97.8" r=".46"/>
<circle cx="231.9" cy="92.7" r=".46"/>
<circle cx="231.9" cy="95.2" r=".46"/>
<circle cx="226.8" cy="47" r=".46"/>
<circle cx="226.8" cy="49.5" r=".46"/>
<circle cx="206.2" cy="167.4" r=".46"/>
<circle cx="206.2" cy="159.8" r=".46"/>
<circle cx="212.1" cy="167.4" r=".46"/>
<circle cx="200.2" cy="167.4" r=".46"/>
<circle cx="200.2" cy="159.8" r=".46"/>
<circle cx="86.9" cy="161" r=".46"/>
</g>
<g font-size="2.5" fill="#006464">
<text x="199.7" y="22.3">EPM3064ALC44</text>
<text x="111.8" y="112.4">JP2</text>
<text x="77.7" y="118.3">R2</text>
<text x="77.7" y="115.8">R1</text>
<text x="77.7" y="121.1">R3</text>
<text x="77.7" y="123.4">R4</text>
<text x="87.7" y="121.1">10K</text>
<text x="115.9" y="132">JTAG</text>
<text x="192.2" y="143">LED1</text>
<text x="156.1" y="149.6">R5</text>
<text x="164.5" y="149.1">R7</text>
<text x="201.9" y="145">R8</text>
<text x="80.4" y="150.9">C1</text>
<text x="80.8" y="153.2">100nf</text>
<text x="90.3" y="151.2">C9</text>
<text x="90.7" y="153.4">100uf</text>
<text x="118.2" y="150.9">C2</text>
<text x="118.6" y="153.2">100uf</text>
<text x="128.7" y="150.9">C3</text>
<text x="129" y="153.2">100nf</text>
<text x="156.4" y="152.4">10k</text>
<text x="163.7" y="151.9">10k</text>
<text x="201.7" y="150.6">470</text>
<text x="105.6" y="158.1">LD117A</text>
<text x="189.3" y="159">0.1uf</text>
<text x="203.5" y="158.5">0.1uf 0.1uf</text>
<text x="100.7" y="163.4">IC1</text>
<text x="197.2" y="162.2">C5</text>
<text x="199.4" y="174">C6</text>
</g>
<g font-size="2.5" fill="#840000">
<text x="87.7" y="116">10K</text>
<text x="88" y="118.6">10K</text>
<text x="87.7" y="123.7">10K</text>
<text x="190.7" y="162.3">C4</text>
<text x="203.2" y="162.4">C7</text>
<text x="209.1" y="162.3">C8</text>
</g>
<g font-size="2.1" fill="#840000">
<text x="105.4" y="161.2">IN</text>
<text x="109.9" y="161.2">OUT</text>
<text x="107.7" y="164.9">ADJ</text>
</g>
<g font-size="1.8" fill="#0000c2">
<text x="190.2" y="11">CPLD to decode MSX BUS and</text>
<text x="190.2" y="13.1">serial-paralell conversion</text>
<text x="190.2" y="15.1">between MSX and Rasberry Pi</text>
<text x="210.1" y="183.2">MSXPi Interface V1.0.1 Rev.3</text>
<text x="210.1" y="185.2">RCC @ 2017 - 2023</text>
<text x="210.1" y="189.3">MSXPi interface - connect MSX computer to Raspberry Pi</text>
<text x="210.1" y="191.4">EEPROM AT28C256 re-writeatable from MSX-DOS</text>
<text x="210.1" y="193.4">EEPROM software: https://github.com/costarc/msxcart_flash32k</text>
<text x="210.1" y="197.5">2023-03-17</text>
</g>
<g font-size="1.8" fill="#006464">
<text x="93.4" y="22.2">JP1</text>
<text x="158.4" y="18.4">+5V</text>
<text x="162.3" y="19.7">U1</text>
<text x="162.5" y="22.2">AT28C256</text>
<text x="186.4" y="23.5">+3.3V</text>
<text x="80.3" y="29.6">D1</text>
<text x="80.3" y="27">D0</text>
<text x="102.4" y="29.6">A1</text>
<text x="102.4" y="27">A0</text>
<text x="152.9" y="27">A0</text>
<text x="152.9" y="29.6">A1</text>
<text x="160.7" y="28.1" transform="rotate(-90 160.7 28.1)">VCC</text>
<text x="164.9" y="27">D0</text>
<text x="164.9" y="29.6">D1</text>
<text x="199.4" y="27.3">PD/_VCC</text>
<text x="80.3" y="34.7">D3</text>
<text x="80.3" y="32.1">D2</text>
<text x="102.4" y="34.7">A3</text>
<text x="102.4" y="32.1">A2</text>
<text x="152.9" y="34.7">A3</text>
<text x="152.9" y="32.1">A2</text>
<text x="164.9" y="32.1">D2</text>
<text x="164.9" y="34.7">D3</text>
<text x="199.4" y="34.9">GCLR/</text>
<text x="199.4" y="32.4">GCLK1</text>
<text x="80.3" y="39.7">D5</text>
<text x="80.3" y="37.2">D4</text>
<text x="102.4" y="39.7">A5</text>
<text x="102.4" y="37.2">A4</text>
<text x="152.9" y="39.7">A5</text>
<text x="152.9" y="37.2">A4</text>
<text x="164.9" y="37.2">D4</text>
<text x="164.9" y="39.7">D5</text>
<text x="199.4" y="40">OE2-GCLK2</text>
<text x="199.4" y="37.5">OE1</text>
<text x="80.3" y="47.4">BUSDIR</text>
<text x="80.3" y="44.8">D7</text>
<text x="80.3" y="42.3">D6</text>
<text x="102.4" y="44.8">A7</text>
<text x="102.4" y="42.3">A6</text>
<text x="102.4" y="47.4">A8</text>
<text x="152.9" y="47.4">A8</text>
<text x="152.9" y="44.8">A7</text>
<text x="152.9" y="42.3">A6</text>
<text x="164.9" y="42.3">D6</text>
<text x="164.9" y="44.8">D7</text>
<text x="199.4" y="47.6">IO3</text>
<text x="199.4" y="45.1">IO1</text>
<text x="209.7" y="47.6">VCC@1</text>
<text x="224.5" y="43.8">+3.3V</text>
<text x="80.3" y="52.4">~{WAIT}</text>
<text x="80.3" y="49.9">~{INT}</text>
<text x="101.4" y="52.4">A10</text>
<text x="102.4" y="49.9">A9</text>
<text x="152.9" y="52.4">A10</text>
<text x="152.9" y="49.9">A9</text>
<text x="199.4" y="52.7">IO5</text>
<text x="199.4" y="50.2">IO4</text>
<text x="209.7" y="50.2">VCC@2</text>
<text x="209.7" y="52.7">VCC@3</text>
<text x="80.3" y="57.5">~{RESET}</text>
<text x="80.3" y="55">~{M1}</text>
<text x="101.4" y="55">A11</text>
<text x="101.4" y="57.5">A12</text>
<text x="152.9" y="57.5">A12</text>
<text x="152.9" y="55">A11</text>
<text x="199.4" y="57.8">IO11</text>
<text x="199.4" y="55.2">IO8/TDI</text>
<text x="80.3" y="65.1">~{MREQ}</text>
<text x="80.3" y="62.6">CLOCK</text>
<text x="80.3" y="60.1">~{RFSH}</text>
<text x="101.4" y="65.1">A15</text>
<text x="101.4" y="62.6">A14</text>
<text x="101.4" y="60.1">A13</text>
<text x="152.9" y="62.6">A14</text>
<text x="152.9" y="60.1">A13</text>
<text x="199.4" y="65.4">IO17</text>
<text x="199.4" y="62.9">IO16</text>
<text x="199.4" y="60.3">IO14</text>
<text x="80.3" y="67.7">~{IORQ}</text>
<text x="80.3" y="70.2">~{WR}</text>
<text x="99.1" y="67.7">SW@1</text>
<text x="99.1" y="70.2">SW@2</text>
<text x="152.9" y="70.2">~{OE}</text>
<text x="152.9" y="67.7">~{WE}</text>
<text x="199.4" y="70.5">IO20</text>
<text x="199.4" y="67.9">IO19</text>
<text x="80.3" y="75.3">~{CS1}</text>
<text x="80.3" y="72.8">~{RD}</text>
<text x="80.3" y="77.8">~{CS2}</text>
<text x="98" y="77.8">GND@1</text>
<text x="100.5" y="72.8">+12V</text>
<text x="100.9" y="75.3">-12V</text>
<text x="123.1" y="77.8">+5V</text>
<text x="152.9" y="72.8">~{CS}</text>
<text x="160.7" y="74.2" transform="rotate(-90 160.7 74.2)">GND</text>
<text x="199.4" y="73">IO21</text>
<text x="80.3" y="80.4">~{CS12}</text>
<text x="80.3" y="82.9">~{SLTSL}</text>
<text x="98" y="80.4">GND@2</text>
<text x="98.7" y="82.9">+5V@1</text>
<text x="199.4" y="83.2">IO32/TMS</text>
<text x="199.4" y="80.6">IO30</text>
<text x="199.4" y="78.1">IO25</text>
<text x="80.3" y="88">RES@2</text>
<text x="80.3" y="85.5">RES@1</text>
<text x="96.5" y="88">SOUNDIN</text>
<text x="98.7" y="85.5">+5V@2</text>
<text x="199.4" y="85.7">IO33</text>
<text x="199.4" y="88.3">IO35</text>
<text x="209.5" y="88.3">GND@1</text>
<text x="199.4" y="90.8">IO36</text>
<text x="199.4" y="93.3">IO37</text>
<text x="199.4" y="95.9">IO40</text>
<text x="209.5" y="90.8">GND@2</text>
<text x="209.5" y="93.3">GND@3</text>
<text x="209.5" y="95.9">GND@4</text>
<text x="199.4" y="98.4">IO41</text>
<text x="199.4" y="101">IO46</text>
<text x="209.5" y="98.4">GND@5</text>
<text x="209.5" y="101">GND@6</text>
<text x="70.5" y="105.5">+5V</text>
<text x="131.5" y="105.5">+5V</text>
<text x="199.4" y="103.5">IO48/TCK</text>
<text x="199.4" y="106">IO49</text>
<text x="160.3" y="112.6">J1</text>
<text x="199.4" y="108.6">IO51</text>
<text x="199.4" y="113.7">IO53</text>
<text x="199.4" y="116.2">IO56/TDO</text>
<text x="199.4" y="118.7">IO57</text>
<text x="199.4" y="121.3">IO62</text>
<text x="199.4" y="123.8">IO64</text>
<text x="159.7" y="142.1">+5V</text>
<text x="167.3" y="142.1">+5V</text>
<text x="69.3" y="158.1">+5V</text>
<text x="142.4" y="157.9">+3.3V</text>
<text x="215.1" y="160.6">+3.3V</text>
<text x="208.2" y="171.6">+5V</text>
<text x="97.1" y="191.1">+5V</text>
</g>
<g font-size="1.8" fill="#a90000">
<text x="159.8" y="23.6" transform="rotate(-90 159.8 23.6)">28</text>
<text x="77.5" y="28.7">33</text>
<text x="77.5" y="26.2">34</text>
<text x="105.4" y="28.7">27</text>
<text x="105.4" y="26.2">28</text>
<text x="150.1" y="26.2">10</text>
<text x="150.6" y="28.7">9</text>
<text x="167.9" y="26.2">11</text>
<text x="167.9" y="28.7">12</text>
<text x="197.1" y="26.4">3</text>
<text x="77.5" y="33.8">35</text>
<text x="77.5" y="31.2">36</text>
<text x="105.4" y="33.8">29</text>
<text x="105.4" y="31.2">30</text>
<text x="150.6" y="33.8">7</text>
<text x="150.6" y="31.2">8</text>
<text x="167.9" y="31.2">13</text>
<text x="167.9" y="33.8">15</text>
<text x="196.6" y="31.5">43</text>
<text x="197.1" y="34">1</text>
<text x="77.5" y="38.9">37</text>
<text x="77.5" y="36.3">38</text>
<text x="77.5" y="41.4">40</text>
<text x="105.4" y="41.4">22</text>
<text x="105.4" y="38.9">31</text>
<text x="105.4" y="36.3">32</text>
<text x="150.6" y="41.4">4</text>
<text x="150.6" y="38.9">5</text>
<text x="150.6" y="36.3">6</text>
<text x="167.9" y="36.3">16</text>
<text x="167.9" y="38.9">17</text>
<text x="167.9" y="41.4">18</text>
<text x="196.6" y="36.6">44</text>
<text x="197.1" y="39.1">2</text>
<text x="77.5" y="46.5">10</text>
<text x="77.5" y="43.9">39</text>
<text x="105.4" y="43.9">21</text>
<text x="105.4" y="46.5">24</text>
<text x="150.1" y="46.5">25</text>
<text x="150.6" y="43.9">3</text>
<text x="167.9" y="43.9">19</text>
<text x="196.6" y="46.7">11</text>
<text x="196.6" y="44.2">12</text>
<text x="218.2" y="46.7">15</text>
<text x="78" y="51.6">7</text>
<text x="78" y="49">8</text>
<text x="105.4" y="49">17</text>
<text x="105.4" y="51.6">20</text>
<text x="150.1" y="51.6">21</text>
<text x="150.1" y="49">24</text>
<text x="197.1" y="51.8">8</text>
<text x="197.1" y="49.3">9</text>
<text x="218.2" y="49.3">23</text>
<text x="218.2" y="51.8">35</text>
<text x="77.5" y="56.6">15</text>
<text x="78" y="59.2">6</text>
<text x="78" y="54.1">9</text>
<text x="105.4" y="54.1">19</text>
<text x="105.4" y="56.6">23</text>
<text x="105.4" y="59.2">26</text>
<text x="150.1" y="54.1">23</text>
<text x="150.1" y="59.2">26</text>
<text x="150.6" y="56.6">2</text>
<text x="197.1" y="59.4">5</text>
<text x="197.1" y="56.9">6</text>
<text x="197.1" y="54.4">7</text>
<text x="77.5" y="64.3">12</text>
<text x="77.5" y="61.7">42</text>
<text x="105.4" y="64.3">18</text>
<text x="105.4" y="61.7">25</text>
<text x="150.6" y="61.7">1</text>
<text x="196.6" y="64.5">21</text>
<text x="197.1" y="62">4</text>
<text x="77.5" y="66.8">11</text>
<text x="77.5" y="69.3">13</text>
<text x="77.5" y="71.9">14</text>
<text x="105.4" y="66.8">44</text>
<text x="105.4" y="69.3">46</text>
<text x="105.4" y="71.9">48</text>
<text x="150.1" y="71.9">20</text>
<text x="150.1" y="69.3">22</text>
<text x="150.1" y="66.8">27</text>
<text x="196.6" y="69.6">19</text>
<text x="196.6" y="67.1">20</text>
<text x="78" y="74.4">1</text>
<text x="78" y="77">2</text>
<text x="105.4" y="77">41</text>
<text x="105.4" y="74.4">50</text>
<text x="159.8" y="76.9" transform="rotate(-90 159.8 76.9)">14</text>
<text x="196.6" y="77.2">16</text>
<text x="196.6" y="72.1">18</text>
<text x="78" y="79.5">3</text>
<text x="78" y="82">4</text>
<text x="105.4" y="79.5">43</text>
<text x="105.4" y="82">45</text>
<text x="196.6" y="82.3">13</text>
<text x="196.6" y="79.8">14</text>
<text x="77.5" y="87.1">16</text>
<text x="78" y="84.6">5</text>
<text x="105.4" y="84.6">47</text>
<text x="105.4" y="87.1">49</text>
<text x="196.6" y="84.8">24</text>
<text x="196.6" y="87.4">25</text>
<text x="196.6" y="89.9">26</text>
<text x="218.2" y="89.9">10</text>
<text x="218.2" y="87.4">42</text>
<text x="196.6" y="92.5">27</text>
<text x="196.6" y="95">28</text>
<text x="218.2" y="92.5">17</text>
<text x="218.2" y="95">22</text>
<text x="196.6" y="97.5">29</text>
<text x="196.6" y="100.1">31</text>
<text x="218.2" y="97.5">30</text>
<text x="218.2" y="100.1">36</text>
<text x="196.6" y="102.6">32</text>
<text x="196.6" y="105.2">33</text>
<text x="196.6" y="107.7">34</text>
<text x="196.6" y="112.8">37</text>
<text x="116.1" y="115.8">1</text>
<text x="116.1" y="118.4">3</text>
<text x="121.2" y="115.8">2</text>
<text x="121.2" y="118.4">4</text>
<text x="156.4" y="114.3">1</text>
<text x="156.4" y="116.8">3</text>
<text x="156.4" y="119.4">5</text>
<text x="165.2" y="114.3">2</text>
<text x="165.2" y="116.8">4</text>
<text x="165.2" y="119.4">6</text>
<text x="196.6" y="115.3">38</text>
<text x="196.6" y="117.9">39</text>
<text x="116.1" y="120.9">5</text>
<text x="116.1" y="123.4">7</text>
<text x="116.1" y="126">9</text>
<text x="120.7" y="126">10</text>
<text x="121.2" y="120.9">6</text>
<text x="121.2" y="123.4">8</text>
<text x="196.6" y="120.4">40</text>
<text x="196.6" y="122.9">41</text>
</g>
<g font-size="1.8" fill="#840000">
<text x="73.5" y="29.7">D1</text>
<text x="73.5" y="27.1">D0</text>
<text x="109.1" y="27.1">A0</text>
<text x="109.1" y="29.7">A1</text>
<text x="146.2" y="27.1">A0</text>
<text x="146.2" y="29.7">A1</text>
<text x="171.6" y="29.7">D1</text>
<text x="171.6" y="27.1">D0</text>
<text x="73.5" y="34.8">D3</text>
<text x="73.5" y="32.2">D2</text>
<text x="109.1" y="34.8">A3</text>
<text x="109.1" y="32.2">A2</text>
<text x="146.2" y="34.8">A3</text>
<text x="146.2" y="32.2">A2</text>
<text x="171.6" y="34.8">D3</text>
<text x="171.6" y="32.2">D2</text>
<text x="73.5" y="37.3">D4</text>
<text x="73.5" y="39.8">D5</text>
<text x="109.1" y="37.3">A4</text>
<text x="109.1" y="39.8">A5</text>
<text x="146.2" y="39.8">A5</text>
<text x="146.2" y="37.3">A4</text>
<text x="171.6" y="39.8">D5</text>
<text x="171.6" y="37.3">D4</text>
<text x="69" y="47.5">BUSDIR</text>
<text x="73.5" y="42.4">D6</text>
<text x="73.5" y="44.9">D7</text>
<text x="109.1" y="42.4">A6</text>
<text x="109.1" y="47.5">A8</text>
<text x="109.1" y="44.9">A7</text>
<text x="146.2" y="47.5">A8</text>
<text x="146.2" y="44.9">A7</text>
<text x="146.2" y="42.4">A6</text>
<text x="171.6" y="42.4">D6</text>
<text x="171.6" y="44.9">D7</text>
<text x="192.7" y="47.7">D6</text>
<text x="192.7" y="45.2">A7</text>
<text x="70.8" y="52.5">/WAIT</text>
<text x="72.4" y="50">/INT</text>
<text x="109.1" y="52.5">A10</text>
<text x="109.1" y="50">A9</text>
<text x="145.2" y="52.5">A10</text>
<text x="146.2" y="50">A9</text>
<text x="187.4" y="52.8">SPI_CLK</text>
<text x="188.6" y="50.3">SPI_CS</text>
<text x="69.4" y="57.6">/RESET</text>
<text x="72.8" y="55.1">/M1</text>
<text x="109.1" y="55.1">A11</text>
<text x="109.1" y="57.6">A12</text>
<text x="145.2" y="57.6">A12</text>
<text x="145.2" y="55.1">A11</text>
<text x="186.6" y="57.9">SPI_MOSI</text>
<text x="192.1" y="55.3">TDI</text>
<text x="69.5" y="62.7">CLOCK</text>
<text x="70" y="65.2">/MREQ</text>
<text x="70.5" y="60.2">/RFSH</text>
<text x="109.1" y="62.7">A14</text>
<text x="109.1" y="65.2">A15</text>
<text x="109.1" y="60.2">A13</text>
<text x="140.1" y="62.7">MEM_A14</text>
<text x="145.2" y="60.2">A13</text>
<text x="186.6" y="63">SPI_MISO</text>
<text x="191.5" y="60.4">/WR</text>
<text x="192.7" y="65.5">A2</text>
<text x="70.8" y="67.8">/IORQ</text>
<text x="72.3" y="70.3">/WR</text>
<text x="145" y="67.8">/WR</text>
<text x="145.4" y="70.3">/RD</text>
<text x="192.7" y="70.6">D2</text>
<text x="192.7" y="68">D0</text>
<text x="71.9" y="75.4">/CS1</text>
<text x="71.9" y="77.9">/CS2</text>
<text x="72.7" y="72.9">/RD</text>
<text x="140.4" y="72.9">/MEM_CE</text>
<text x="192.7" y="73.1">D4</text>
<text x="69.7" y="83">/SLTSL</text>
<text x="70.9" y="80.5">/CS12</text>
<text x="191.2" y="83.3">TMS</text>
<text x="192.7" y="80.7">A0</text>
<text x="192.7" y="78.2">A4</text>
<text x="192.7" y="85.8">A6</text>
<text x="192.7" y="88.4">A3</text>
<text x="86.3" y="92.8">EDGE CONN</text>
<text x="189.9" y="93.4">/IORQ</text>
<text x="189.9" y="96">/WAIT</text>
<text x="191.9" y="90.9">/RD</text>
<text x="188.1" y="101.1">BUSDIR</text>
<text x="192.7" y="98.5">D7</text>
<text x="93.2" y="104.5" transform="rotate(-90 93.2 104.5)">TDI</text>
<text x="98.3" y="104.5" transform="rotate(-90 98.3 104.5)">TMS</text>
<text x="103.3" y="104.5" transform="rotate(-90 103.3 104.5)">TDO</text>
<text x="108.4" y="104.5" transform="rotate(-90 108.4 104.5)">TCK</text>
<text x="191.3" y="103.6">TCK</text>
<text x="192.7" y="106.1">A5</text>
<text x="192.7" y="113.8">D1</text>
<text x="192.7" y="108.7">A1</text>
<text x="147.4" y="115.3">/SLTSL</text>
<text x="150.3" y="117.8">A14</text>
<text x="169.1" y="117.8">MEM_A14</text>
<text x="169.1" y="115.3">/MEM_CE</text>
<text x="191.2" y="116.3">TDO</text>
<text x="192.7" y="118.8">D3</text>
<text x="150.3" y="120.4">A15</text>
<text x="187.3" y="121.4">SPI_RDY</text>
<text x="192.7" y="123.9">D5</text>
<text x="210.5" y="147.5">SPI_CLK</text>
<text x="99.3" y="157.8" transform="rotate(-90 99.3 157.8)">+</text>
<text x="127.2" y="157.5" transform="rotate(-90 127.2 157.5)">+</text>
<text x="162" y="160.1" transform="rotate(-90 162 160.1)">/WR</text>
<text x="169.6" y="164.7" transform="rotate(-90 169.6 164.7)">/MEM_CE</text>
<text x="74" y="192.6" transform="rotate(-90 74 192.6)">SPI_CS</text>
<text x="79.1" y="192.6" transform="rotate(-90 79.1 192.6)">SPI_CLK</text>
<text x="84.2" y="192.6" transform="rotate(-90 84.2 192.6)">SPI_MOSI</text>
<text x="89.3" y="192.6" transform="rotate(-90 89.3 192.6)">SPI_MISO</text>
<text x="94.3" y="192.6" transform="rotate(-90 94.3 192.6)">SPI_RDY</text>
</g>
<g font-size="1.4" fill="#0000c2">
<text x="150.4" y="10.6">EEPROM that can be re-written</text>
<text x="89.7" y="15.6">MSX Edge connector</text>
<text x="89.7" y="17.2">(Cartridge)</text>
<text x="150.4" y="12.2">by software using the AT28C256</text>
<text x="150.4" y="13.9">programming software from the</text>
<text x="150.4" y="15.5">MSX-DOS prompt</text>
<text x="110.7" y="101.5">Connector for the USB-Blaster</text>
<text x="110.7" y="103.1">to program the CPLD</text>
<text x="144.8" y="105.6">Jumpers to select ROM Bank,</text>
<text x="144.8" y="107.2">and enable the EEPROM for writing.</text>
<text x="144.8" y="108.9">J2 is optional (may be permanently closed with solder)</text>
<text x="144.8" y="110.5">since write protection is controlled via software.</text>
<text x="161.3" y="136.8">Pullups for the EEPROM</text>
<text x="190.8" y="136.8">Flashing Led, driven</text>
<text x="161.3" y="138.4">Control signals</text>
<text x="190.8" y="138.4">by the SPI_Clock signal.</text>
<text x="95.8" y="145.2">Voltage converter 5v to 3.3v</text>
<text x="95.8" y="146.8">to power the CPLD</text>
<text x="189.7" y="153.6">Decoupling capacitors for</text>
<text x="189.7" y="155.2">the EEPROM (5V) and CPLD (3v)</text>
<text x="72.1" y="180.3">Solder pads for the Raspberry Pi</text>
</g>
<text font-size="1" fill="#0000c2" x="111.3" y="192.6">Mounting holes for RPI</text>
</svg>
